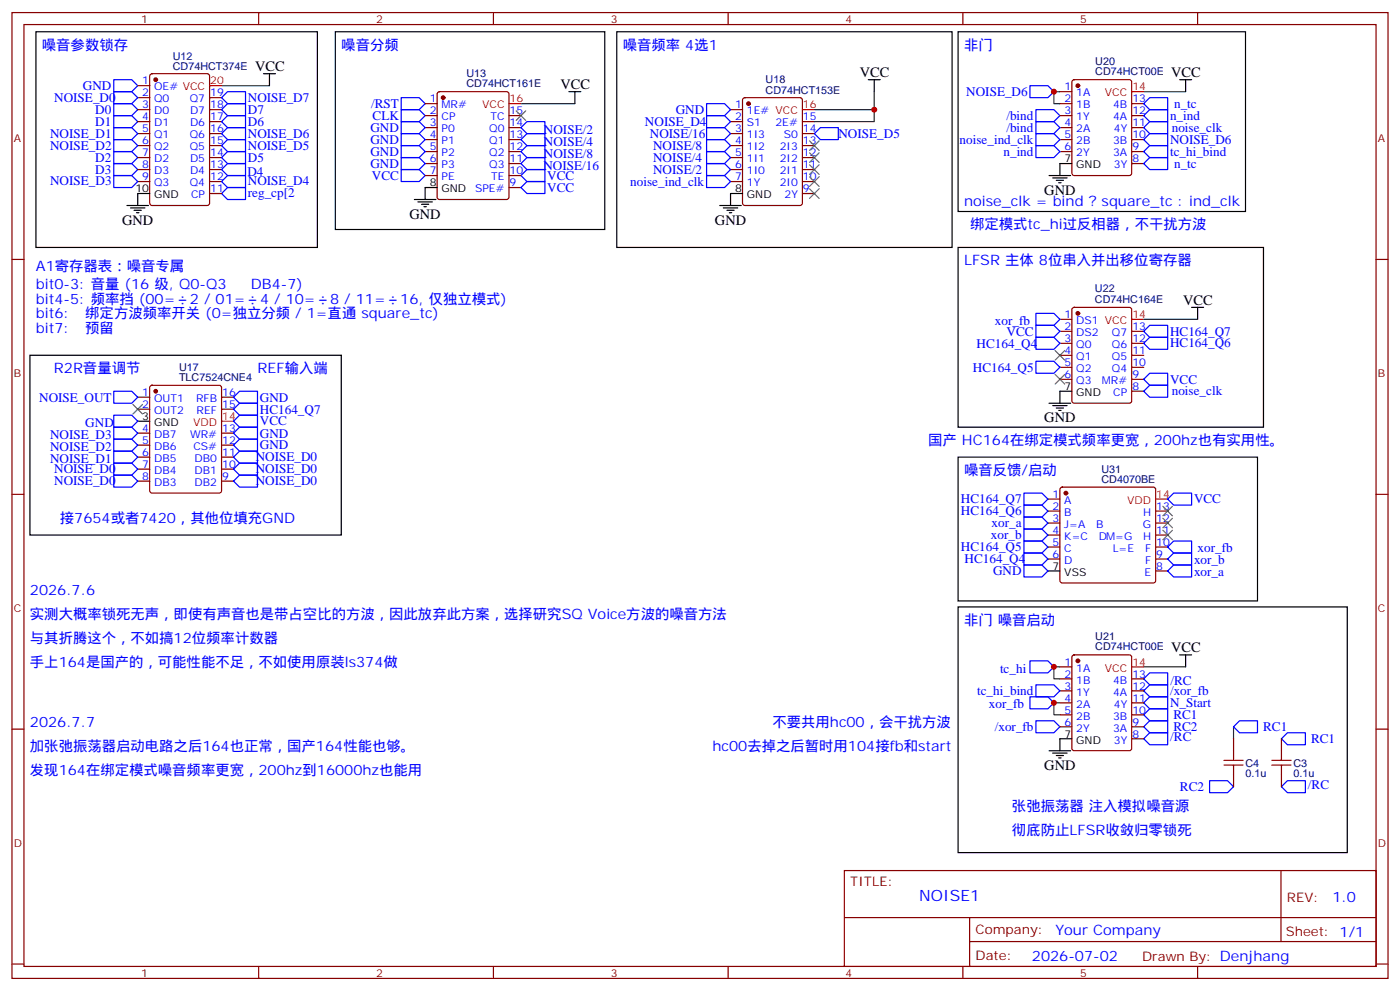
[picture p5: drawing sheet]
<svg xmlns="http://www.w3.org/2000/svg" width="412mm" height="292mm" viewBox="0 0 412 292" stroke-linecap="round" stroke-linejoin="round" font-family="sans-serif">
<g fill="none" stroke="#870000" stroke-width=".35">
<path d="M3.5 3.7h405.4v284.3h-405.4zM7.1 7.2h398.2v277.3h-398.2zM76.2 3.7v3.5M145.3 3.7v3.5M214.5 3.7v3.5M283.6 3.7v3.5M352.8 3.7v3.5M40.6 32.3h3.5M40.6 35.8h3.5M40.6 39.3h3.5M40.6 25.2h3.5M40.6 28.8h3.5"/>
<path d="M44.3 21.9l.5-.2h16.2l.7 .4v37.7l-.4 .6-16.5 .1-.6-.5-.1-37.6zM61.7 32.3h3.6M61.7 35.8h3.6M61.7 39.3h3.6M61.7 28.8h3.6M125.2 30.5h3.6M125.2 34h3.6M125.2 37.6h3.6M129 27.2l.5-.2h19.7l.7 .4v30.6l-.4 .7h-20l-.7-.4v-30.6zM149.9 34h3.6M149.9 37.6h3.6M215.2 32.3h3.5"/>
<path d="M215.2 35.8h3.5M215.2 39.3h3.5M219 29l.4-.2h16.3l.6 .4 .1 30.6-.5 .6-16.5 .1-.6-.5-.1-30.5zM236.4 35.8h3.5M236.4 39.3h3.5M312.2 30.5h3.5M312.2 34h3.5M312.2 37.6h3.5M312.2 27h3.5M316 23.7l.4-.2h16.3l.6 .4 .1 27.1-.5 .6-16.5 .1-.6-.5-.1-27zM333.4 30.5h3.5M333.4 34h3.5"/>
<path d="M333.4 37.6h3.5M40.6 42.9h3.5M40.6 46.4h3.5M40.6 49.9h3.5M40.6 53.4h3.5M61.7 42.9h3.6M61.7 46.4h3.6M61.7 49.9h3.6M61.7 53.4h3.6M61.7 57h3.6M125.2 41.1h3.6M125.2 44.6h3.6"/>
<path d="M125.2 48.2h3.6M125.2 51.7h3.6M149.9 41.1h3.6M149.9 44.6h3.6M149.9 48.2h3.6M149.9 51.7h3.6M149.9 55.2h3.6M215.2 42.9h3.5M215.2 46.4h3.5M215.2 49.9h3.5M215.2 53.4h3.5M236.4 42.9h3.5"/>
<path d="M236.4 46.4h3.5M236.4 49.9h3.5M236.4 53.4h3.5M236.4 57h3.5M312.2 41.1h3.5M312.2 44.6h3.5M333.4 41.1h3.5M333.4 44.6h3.5M333.4 48.2h3.5M3.5 76.4h3.6M405.3 76.4h3.6M312.2 94h3.5"/>
<path d="M312.2 97.5h3.5M316 90.7l.4-.2h16.3l.6 .4 .1 27.1-.5 .7h-16.5l-.6-.5-.1-27zM333.4 97.5h3.5M40.6 116.9h3.5M44.3 113.6l.5-.2h19.8l.6 .4 .1 30.7-.5 .6-20 .1-.6-.5-.1-30.6zM65.3 116.9h3.5M312.2 101.1h3.5M312.2 104.6h3.5M312.2 108.1h3.5M312.2 111.7h3.5M333.4 101.1h3.5M333.4 104.6h3.5"/>
<path d="M333.4 108.1h3.5M333.4 111.7h3.5M333.4 115.2h3.5M40.6 120.5h3.5M40.6 127.5h3.5M40.6 131.1h3.5M40.6 134.6h3.5M40.6 138.1h3.5M65.3 120.5h3.5M65.3 127.5h3.5M65.3 131.1h3.5M65.3 134.6h3.5"/>
<path d="M65.3 138.1h3.5M3.5 145.5h3.6M40.6 141.6h3.5M65.3 141.6h3.5M308.7 146.9h3.5M308.7 150.5h3.5M308.7 154h3.5M308.7 157.5h3.5M312.4 143.6l.5-.2h26.8l.5 .2 .2 .5v26.8l-.2 .5-.5 .2h-26.8l-.5-.2-.2-.5v-26.8zM340.4 150.5h3.6M340.4 154h3.6M340.4 157.5h3.6"/>
<path d="M405.3 145.5h3.6M308.7 161h3.5M308.7 164.6h3.5M340.4 161h3.6M340.4 164.6h3.6M340.4 168.1h3.6M312.2 196.3h3.5M312.2 199.8h3.5M316 193l.4-.2h16.3l.6 .4 .1 27.1-.5 .7h-16.5l-.6-.4-.1-27.1zM333.4 199.8h3.5M3.5 214.7h3.6M312.2 203.4h3.5"/>
<path d="M312.2 206.9h3.5M312.2 210.4h3.5M312.2 214h3.5M333.4 203.4h3.5M333.4 206.9h3.5M333.4 210.4h3.5M333.4 214h3.5M333.4 217.5h3.5M363.4 217.5v3.5M377.5 217.5v3.5M405.3 214.7h3.6M363.4 228.1v3.5"/>
<path d="M377.5 228.1v3.5M248.7 256.3h156.6v28.2h-156.6zM377.3 256.3v20.9M248.7 270.1h156.5M285.6 277.2h119.6M285.6 270.1v14.2M3.5 283.8h3.6M76.2 284.5v3.5M145.3 284.5v3.5M214.5 284.5v3.5M283.6 284.5v3.5M352.8 284.5v3.5"/>
<path d="M405.3 283.8h3.6"/>
</g>
<g fill="none" stroke="#00f" stroke-width=".35">
<path d="M33.5 34h5.3l1.8 1.8-1.8 1.8h-5.3zM33.5 30.5h5.3l1.8 1.8-1.8 1.7h-5.3zM33.5 23.5h5.3l1.8 1.7-1.8 1.8h-5.3zM33.5 27h5.3l1.8 1.8-1.8 1.7h-5.3zM33.5 37.6h5.3l1.8 1.7-1.8 1.8h-5.3zM65.3 28.8l1.7-1.8h5.3v3.5h-5.3zM67 34h5.3v3.6h-5.3l-1.7-1.8zM67 30.5h5.3v3.5h-5.3l-1.7-1.7zM67 37.6h5.3v3.5h-5.3l-1.7-1.8zM118.2 32.3h5.3l1.7 1.7-1.7 1.8h-5.3zM118.2 28.8h5.3l1.7 1.7-1.7 1.8h-5.3zM118.2 39.3h5.3l1.7 1.8-1.7 1.8h-5.3z"/>
<path d="M118.2 35.8h5.3l1.7 1.8-1.7 1.7h-5.3zM155.2 35.8h5.3v3.5h-5.3l-1.7-1.7zM155.2 39.3h5.3v3.6h-5.3l-1.7-1.8zM208.1 30.5h5.3l1.8 1.8-1.8 1.7h-5.3zM208.1 34h5.3l1.8 1.8-1.8 1.8h-5.3zM208.1 37.6h5.3l1.8 1.7-1.8 1.8h-5.3zM239.9 39.3l1.8-1.7h5.2v3.5h-5.2zM303.4 25.2h5.3l1.7 1.8-1.7 1.8h-5.3zM305.2 32.3h5.2l1.8 1.7-1.8 1.8h-5.2zM305.2 39.3h5.2l1.8 1.8-1.8 1.8h-5.2zM305.2 35.8h5.2l1.8 1.8-1.8 1.7h-5.2zM338.7 39.3h5.3v3.6h-5.3l-1.8-1.8z"/>
<path d="M338.7 28.8h5.3v3.5h-5.3l-1.8-1.8zM338.7 32.3h5.3v3.5h-5.3l-1.8-1.8zM338.7 35.8h5.3v3.5h-5.3l-1.8-1.7zM33.5 48.2h5.3l1.8 1.7-1.8 1.8h-5.3zM33.5 44.6h5.3l1.8 1.8-1.8 1.8h-5.3zM33.5 41.1h5.3l1.8 1.8-1.8 1.7h-5.3zM33.5 51.7h5.3l1.8 1.7-1.8 1.8h-5.3zM67 55.2h5.3v3.5h-5.3l-1.7-1.7zM67 48.2h5.3v3.5h-5.3l-1.7-1.8zM67 44.6h5.3v3.6h-5.3l-1.7-1.8zM67 51.7h5.3v3.5h-5.3l-1.7-1.8zM67 41.1h5.3v3.5h-5.3l-1.7-1.7z"/>
<path d="M118.2 49.9h5.3l1.7 1.8-1.7 1.7h-5.3zM118.2 46.4h5.3l1.7 1.8-1.7 1.7h-5.3zM118.2 42.9h5.3l1.7 1.7-1.7 1.8h-5.3zM155.2 49.9h5.3v3.5h-5.3l-1.7-1.7zM155.2 42.9h5.3v3.5h-5.3l-1.7-1.8zM155.2 46.4h5.3v3.5h-5.3l-1.7-1.7zM155.2 53.4h5.3v3.6h-5.3l-1.7-1.8zM208.1 51.7h5.3l1.8 1.7-1.8 1.8h-5.3zM208.1 48.2h5.3l1.8 1.7-1.8 1.8h-5.3zM208.1 44.6h5.3l1.8 1.8-1.8 1.8h-5.3zM208.1 41.1h5.3l1.8 1.8-1.8 1.7h-5.3zM305.2 42.9h5.2l1.8 1.7-1.8 1.8h-5.2z"/>
<path d="M338.7 46.4h5.3v3.5h-5.3l-1.8-1.7zM338.7 42.9h5.3v3.5h-5.3l-1.8-1.8zM305.2 95.8h5.2l1.8 1.7-1.8 1.8h-5.2zM305.2 92.3h5.2l1.8 1.7-1.8 1.8h-5.2zM305.2 99.3h5.2l1.8 1.8-1.8 1.7h-5.2zM338.7 95.8h5.3v3.5h-5.3l-1.8-1.8zM338.7 99.3h5.3v3.5h-5.3l-1.8-1.7zM33.5 115.2h5.3l1.8 1.7-1.8 1.8h-5.3zM70.6 115.2h5.2v3.5h-5.2l-1.8-1.8zM70.6 118.7h5.2v3.5h-5.2l-1.8-1.7zM305.2 106.4h5.2l1.8 1.7-1.8 1.8h-5.2zM338.7 109.9h5.3v3.5h-5.3l-1.8-1.7z"/>
<path d="M338.7 113.4h5.3v3.5h-5.3l-1.8-1.7zM33.5 122.2h5.3l1.8 1.8-1.8 1.8h-5.3zM33.5 125.8h5.3l1.8 1.7-1.8 1.8h-5.3zM33.5 129.3h5.3l1.8 1.8-1.8 1.7h-5.3zM33.5 132.8h5.3l1.8 1.8-1.8 1.7h-5.3zM33.5 136.3h5.3l1.8 1.8-1.8 1.8h-5.3zM33.5 139.9h5.3l1.8 1.7-1.8 1.8h-5.3zM68.8 134.6l1.8-1.8h5.2v3.5h-5.2zM70.6 129.3h5.2v3.5h-5.2l-1.8-1.7zM70.6 125.8h5.2v3.5h-5.2l-1.8-1.8zM70.6 122.2h5.2v3.6h-5.2l-1.8-1.8zM70.6 136.3h5.2v3.6h-5.2l-1.8-1.8z"/>
<path d="M68.8 141.6l1.8-1.7h5.2v3.5h-5.2zM301.6 152.2h5.3l1.8 1.8-1.8 1.8h-5.3zM301.6 155.8h5.3l1.8 1.7-1.8 1.8h-5.3zM301.6 145.2h5.3l1.8 1.7-1.8 1.8h-5.3zM301.6 148.7h5.3l1.8 1.8-1.8 1.7h-5.3zM301.6 159.3h5.3l1.8 1.7-1.8 1.8h-5.3zM345.7 145.2h5.3v3.5h-5.3l-1.7-1.8zM301.6 166.3h5.3l1.8 1.8-1.8 1.8h-5.3zM301.6 162.8h5.3l1.8 1.8-1.8 1.7h-5.3zM344 161l1.7-1.7h5.3v3.5h-5.3zM344 168.1l1.7-1.8h5.3v3.6h-5.3zM345.7 162.8h5.3v3.5h-5.3l-1.7-1.7z"/>
<path d="M303.4 194.6h5.3l1.7 1.7-1.7 1.8h-5.3zM338.7 198.1h5.3v3.5h-5.3l-1.8-1.8zM303.4 205.1h5.3l1.7 1.8-1.7 1.8h-5.3zM305.2 212.2h5.2l1.8 1.8-1.8 1.7h-5.2zM305.2 201.6h5.2l1.8 1.8-1.8 1.7h-5.2zM336.9 217.5l1.8-1.8h5.3v3.6h-5.3zM336.9 203.4l1.8-1.8h5.3v3.5h-5.3zM338.7 212.2h5.3v3.5h-5.3l-1.8-1.7zM338.7 208.7h5.3v3.5h-5.3l-1.8-1.8zM338.7 205.1h5.3v3.6h-5.3l-1.8-1.8zM365.1 212.2h5.3v3.5h-5.3l-1.7-1.7zM379.2 215.7h5.3v3.6h-5.3l-1.7-1.8z"/>
<path d="M356.3 229.8h5.3l1.8 1.8-1.8 1.8h-5.3zM377.5 231.6l1.7-1.8h5.3v3.6h-5.3z"/>
</g>
<path d="M65.3 25.2h14.1M153.5 30.5h15.8M257.5 27v5.3h-17.6M257.5 32.3v3.5h-17.6M312.2 27h-1.8v3.5h1.8M336.9 27h12.3M336.9 94h15.9M312.2 196.3h-1.8v3.5h1.8M336.9 196.3h12.3M312.2 206.9h-1.8v3.5h1.8M363.4 214v3.5" fill="none" stroke="#008700" stroke-width=".35"/>
<g fill="none" stroke="#000" stroke-width=".35">
<path d="M10.6 9.3h82.9v63.5h-82.9zM98.8 9.3h79.4v58.3h-79.4zM181.7 9.3h98.8v63.5h-98.8zM282.2 9.3h84.7v53h-84.7zM77.6 21.7h3.5M79.4 21.7v3.5M167.6 27h3.5M169.3 27v3.5M255.8 23.5h3.5M257.5 23.5v3.5M347.5 23.5h3.5M349.2 23.5v3.5"/>
<path d="M44.1 57h-3.5v3.5M122.1 58.7h6.3M123.1 59.4h4.3M128.8 55.2h-3.6v3.5M218.7 57h-3.5v3.5M309 51.7h6.4M310.1 52.4h4.2M311.1 53.1h2.2M311.9 53.8h.7M315.7 48.2h-3.5v3.5M37.4 60.5h6.3M38.5 61.2h4.2"/>
<path d="M39.5 61.9h2.1M40.2 62.6h.7M124.2 60.1h2.1M124.9 60.9h.7M212 60.5h6.4M213.1 61.2h4.2M214.1 61.9h2.2M214.8 62.6h.7M282.2 72.8h90v53h-90zM351 90.5h3.5M352.8 90.5v3.5M8.8 104.6h91.7v52.9h-91.7z"/>
<path d="M309 118.7h6.4M310.1 119.4h4.2M315.7 115.2h-3.5v3.5M40.6 124h3.5M282.2 134.6h88.2v42.3h-88.2zM311.1 120.1h2.2M311.9 120.8h.7M282.2 178.7h114.7v72.3h-114.7zM308.7 168.1h3.5M347.5 192.8h3.5M349.2 192.8v3.5M315.7 217.5h-3.5v3.5"/>
<path d="M309 221h6.4M310.1 221.7h4.2M311.1 222.4h2.2M311.9 223.1h.7"/>
</g>
<g fill="#870000" stroke="#870000" stroke-width=".35">
<circle cx="130.5" cy="28.8" r=".53"/>
<circle cx="45.9" cy="115.2" r=".53"/>
<circle cx="220.5" cy="30.5" r=".53"/>
<circle cx="317.5" cy="25.2" r=".53"/>
<circle cx="317.5" cy="92.3" r=".53"/>
<circle cx="317.5" cy="194.6" r=".53"/>
<circle cx="314" cy="145.2" r=".53"/>
<circle cx="45.9" cy="23.5" r=".53"/>
</g>
<path d="M61.7 25.2h3.6M149.9 30.5h3.6M236.4 32.3h3.5M333.4 27h3.5M333.4 94h3.5M65.3 124h3.5M340.4 146.9h3.6M333.4 196.3h3.5" fill="none" stroke="#f00" stroke-width=".35"/>
<g fill="none" stroke="#3c3" stroke-width=".35">
<path d="M152 32.6l2.9 2.9M154.9 32.6l-2.9 2.9M238.5 55.6l2.8 2.8M238.5 52l2.8 2.9M238.5 48.5l2.8 2.8M238.5 45l2.8 2.8M238.5 41.5l2.8 2.8M241.3 55.6l-2.8 2.8M241.3 52l-2.8 2.9M241.3 48.5l-2.8 2.8M241.3 45l-2.8 2.8M241.3 41.5l-2.8 2.8"/>
<path d="M39.2 119.1l2.8 2.8M42 119.1l-2.8 2.8M310.8 110.2l2.8 2.9M310.8 103.2l2.8 2.8M313.6 110.2l-2.8 2.9M313.6 103.2l-2.8 2.8M342.5 152.6l2.9 2.8M342.5 149l2.9 2.9M342.5 156.1l2.9 2.8M345.4 152.6l-2.9 2.8M345.4 149l-2.9 2.9M345.4 156.1l-2.9 2.8"/>
</g>
<path d="M360.5 223.8h5.7M360.5 225.2h5.7M363.4 221v2.8M363.4 225.2v2.9M374.6 223.8h5.7M374.6 225.2h5.7M377.5 221v2.8M377.5 225.2v2.9" fill="none" stroke="#a10000" stroke-width=".35"/>
<g fill="#c00">
<circle cx="257.5" cy="32.3" r=".88"/>
<circle cx="310.4" cy="27" r=".88"/>
<circle cx="310.4" cy="206.9" r=".88"/>
<circle cx="310.4" cy="196.3" r=".88"/>
</g>
<text font-size="4.6" fill="#00f" x="270.8" y="265.3">NOISE1</text>
<g font-size="4.2" fill="#00f">
<text x="12.3" y="14.6">噪音参数锁存</text>
<text x="100.5" y="14.6">噪音分频</text>
<text x="183.4" y="14.6">噪音频率 4选1</text>
<text x="284" y="14.6">非门</text>
<text x="284" y="60.5">noise_clk = bind ? square_tc : ind_clk</text>
<text x="285.8" y="67.6">绑定模式tc_hi过反相器，不干扰方波</text>
<text x="10.6" y="79.9">A1寄存器表：噪音专属</text>
<text x="284" y="78.1">LFSR 主体 8位串入并出移位寄存器</text>
<text x="10.6" y="85.2">bit0-3: 音量 (16 级, Q0-Q3</text>
<text x="10.6" y="89.4">bit4-5: 频率挡 (00=</text>
<text x="55.9" y="89.4">2 / 01=</text>
<text x="73.9" y="85.2">DB4-7)</text>
<text x="76.6" y="89.4">4 / 10=</text>
<text x="97.2" y="89.4">8 / 11=</text>
<text x="117.9" y="89.4">16, 仅独立模式)</text>
<text x="10.6" y="93.7">bit6:</text>
<text x="25.1" y="93.7">绑定方波频率开关 (0=独立分频 / 1=直通 square_tc)</text>
<text x="10.6" y="97.9">bit7:</text>
<text x="25.1" y="97.9">预留</text>
<text x="15.9" y="109.9">R2R音量调节</text>
<text x="75.8" y="109.9">REF输入端</text>
<text x="273.4" y="131.1">国产 HC164在绑定模式频率更宽，200hz也有实用性。</text>
<text x="284" y="139.9">噪音反馈/启动</text>
<text x="17.6" y="154">接7654或者7420，其他位填充GND</text>
<text x="8.8" y="175.2">2026.7.6</text>
<text x="8.8" y="182.2">实测大概率锁死无声，即使有声音也是带占空比的方波，因此放弃此方案，选择研究SQ Voice方波的噪音方法</text>
<text x="284" y="184">非门 噪音启动</text>
<text x="8.8" y="189.3">与其折腾这个，不如搞12位频率计数器</text>
<text x="8.8" y="196.3">手上164是国产的，可能性能不足，不如使用原装ls374做</text>
<text x="8.8" y="214">2026.7.7</text>
<text x="227.5" y="214">不要共用hc00，会干扰方波</text>
<text x="8.8" y="221">加张弛振荡器启动电路之后164也正常，国产164性能也够。</text>
<text x="209.9" y="221">hc00去掉之后暂时用104接fb和start</text>
<text x="8.8" y="228.1">发现164在绑定模式噪音频率更宽，200hz到16000hz也能用</text>
<text x="298.1" y="238.7">张弛振荡器 注入模拟噪音源</text>
<text x="298.1" y="245.7">彻底防止LFSR收敛归零锁死</text>
<text x="392.5" y="265.6">1.0</text>
<text x="310.9" y="275.1">Your Company</text>
<text x="304" y="282.9">2026-07-02</text>
</g>
<g font-size="4.2">
<text x="75.1" y="21">VCC</text>
<text x="253.3" y="22.8">VCC</text>
<text x="345" y="22.8">VCC</text>
<text x="165.1" y="26.3">VCC</text>
<text x="307.6" y="57.3">GND</text>
<text x="120.6" y="64.4">GND</text>
<text x="36" y="66.1">GND</text>
<text x="210.6" y="66.1">GND</text>
<text x="348.5" y="89.8">VCC</text>
<text x="307.6" y="124.4">GND</text>
<text x="345" y="192.1">VCC</text>
<text x="307.6" y="226.7">GND</text>
</g>
<g font-size="3.9" fill="#00f">
<text x="24.4" y="26.5">GND</text>
<text x="73" y="29.9">NOISE_D7</text>
<text x="284.6" y="28.2">NOISE_D6</text>
<text x="16" y="30.1">NOISE_D0</text>
<text x="28.1" y="33.5">D0</text>
<text x="73" y="33.4">D7</text>
<text x="109.3" y="31.8">/RST</text>
<text x="109.8" y="35.3">CLK</text>
<text x="199.1" y="33.5">GND</text>
<text x="296.5" y="35.3">/bind</text>
<text x="344.7" y="35.3">n_ind</text>
<text x="345.9" y="31.8">n_tc</text>
<text x="14.8" y="40.5">NOISE_D1</text>
<text x="28.1" y="37.1">D1</text>
<text x="73" y="37">D6</text>
<text x="73" y="40.5">NOISE_D6</text>
<text x="109.1" y="38.8">GND</text>
<text x="160.2" y="39.3">NOISE/2</text>
<text x="190" y="37.1">NOISE_D4</text>
<text x="191.4" y="40.6">NOISE/16</text>
<text x="247" y="40.6">NOISE_D5</text>
<text x="296.5" y="38.8">/bind</text>
<text x="345.2" y="38.8">noise_clk</text>
<text x="14.8" y="44">NOISE_D2</text>
<text x="28.1" y="47.6">D2</text>
<text x="73" y="47.6">D5</text>
<text x="73" y="44">NOISE_D5</text>
<text x="109.1" y="45.9">GND</text>
<text x="109.1" y="42.4">GND</text>
<text x="160.2" y="42.9">NOISE/4</text>
<text x="160.2" y="46.4">NOISE/8</text>
<text x="192.4" y="47.6">NOISE/4</text>
<text x="192.4" y="44.1">NOISE/8</text>
<text x="282.7" y="42.4">noise_ind_clk</text>
<text x="295.6" y="45.9">n_ind</text>
<text x="344.7" y="42.3">NOISE_D6</text>
<text x="344.7" y="45.9">tc_hi_bind</text>
<text x="28.1" y="51.1">D3</text>
<text x="72.9" y="51.7">D4</text>
<text x="109.1" y="49.4">GND</text>
<text x="109.6" y="52.9">VCC</text>
<text x="160.1" y="49.9">NOISE/16</text>
<text x="161.2" y="52.9">VCC</text>
<text x="192.4" y="51.2">NOISE/2</text>
<text x="345.9" y="49.4">n_tc</text>
<text x="14.8" y="54.6">NOISE_D3</text>
<text x="73" y="58.1">reg_cp[2</text>
<text x="73" y="54.6">NOISE_D4</text>
<text x="161.2" y="56.5">VCC</text>
<text x="185.7" y="54.7">noise_ind_clk</text>
<text x="293.1" y="95.5">xor_fb</text>
<text x="296.5" y="98.8">VCC</text>
<text x="344.7" y="98.8">HC164_Q7</text>
<text x="287.7" y="102.3">HC164_Q4</text>
<text x="344.7" y="102.2">HC164_Q6</text>
<text x="286.6" y="109.4">HC164_Q5</text>
<text x="344.7" y="112.9">VCC</text>
<text x="11.5" y="118.2">NOISE_OUT</text>
<text x="76.6" y="118.2">GND</text>
<text x="345.2" y="116.4">noise_clk</text>
<text x="25.1" y="125.8">GND</text>
<text x="76.6" y="125.3">VCC</text>
<text x="76.6" y="121.7">HC164_Q7</text>
<text x="14.8" y="129.2">NOISE_D3</text>
<text x="76.6" y="128.8">GND</text>
<text x="14.8" y="132.7">NOISE_D2</text>
<text x="14.8" y="136.2">NOISE_D1</text>
<text x="75.3" y="135.8">NOISE_D0</text>
<text x="76.6" y="132.3">GND</text>
<text x="16" y="139.3">NOISE_D0</text>
<text x="16" y="142.9">NOISE_D0</text>
<text x="75.3" y="139.3">NOISE_D0</text>
<text x="75.3" y="142.9">NOISE_D0</text>
<text x="283.1" y="148.2">HC164_Q7</text>
<text x="351.7" y="148.2">VCC</text>
<text x="283.1" y="151.6">HC164_Q6</text>
<text x="292.1" y="155.2">xor_a</text>
<text x="291.9" y="158.8">xor_b</text>
<text x="283.1" y="162.3">HC164_Q5</text>
<text x="284.2" y="165.8">HC164_Q4</text>
<text x="351.7" y="166.1">xor_b</text>
<text x="352.8" y="162.6">xor_fb</text>
<text x="292.5" y="169.4">GND</text>
<text x="351.7" y="169.7">xor_a</text>
<text x="294.6" y="198.1">tc_hi</text>
<text x="344.8" y="201.6">/RC</text>
<text x="287.8" y="204.6">tc_hi_bind</text>
<text x="291.3" y="208.4">xor_fb</text>
<text x="344.7" y="208.2">N_Start</text>
<text x="344.7" y="204.6">/xor_fb</text>
<text x="293" y="215.2">/xor_fb</text>
<text x="345.6" y="215.2">RC2</text>
<text x="345.6" y="211.7">RC1</text>
<text x="372.1" y="215.2">RC1</text>
<text x="344.7" y="218.2">/RC</text>
<text x="386.2" y="218.7">RC1</text>
<text x="347.6" y="232.9">RC2</text>
<text x="385.3" y="232.3">/RC</text>
</g>
<g font-size="3.9" fill="#800">
<text x="250.5" y="260.9">TITLE:</text>
<text x="379.1" y="265.6">REV:</text>
<text x="287.4" y="275.1">Company:</text>
<text x="378.7" y="275.7">Sheet: 1/1</text>
<text x="287.4" y="282.8">Date:</text>
<text x="336.4" y="282.8">Drawn By: Denjhang</text>
</g>
<g font-size="3.2" fill="#800">
<text x="41.6" y="6.7">1</text>
<text x="110.8" y="6.7">2</text>
<text x="179.9" y="6.7">3</text>
<text x="249.1" y="6.7">4</text>
<text x="318.2" y="6.7">5</text>
<text x="4.1" y="41.8">A</text>
<text x="405.9" y="41.8">A</text>
<text x="4.1" y="110.9">B</text>
<text x="405.9" y="110.9">B</text>
<text x="4.1" y="180.1">C</text>
<text x="405.9" y="180.1">C</text>
<text x="4.1" y="249.2">D</text>
<text x="405.9" y="249.2">D</text>
<text x="41.6" y="287.5">1</text>
<text x="110.8" y="287.5">2</text>
<text x="179.9" y="287.5">3</text>
<text x="249.1" y="287.5">4</text>
<text x="318.2" y="287.5">5</text>
</g>
<g font-size="3.2" fill="#000080">
<text x="50.9" y="17.6">U12</text>
<text x="50.9" y="20.5">CD74HCT374E</text>
<text x="137.4" y="22.7">U13</text>
<text x="322.6" y="22.1">CD74HCT00E</text>
<text x="322.6" y="19.1">U20</text>
<text x="137.4" y="25.6">CD74HCT161E</text>
<text x="225.5" y="27.7">CD74HCT153E</text>
<text x="225.5" y="24.5">U18</text>
<text x="322.5" y="89.3">CD74HC164E</text>
<text x="322.5" y="86.1">U22</text>
<text x="52.7" y="112.2">TLC7524CNE4</text>
<text x="52.7" y="109.3">U17</text>
<text x="324.5" y="142.3">CD4070BE</text>
<text x="324.5" y="139.1">U31</text>
<text x="322.6" y="191.4">CD74HCT00E</text>
<text x="322.6" y="188.5">U21</text>
<text x="366.9" y="225.7">C4</text>
<text x="381" y="225.7">C3</text>
<text x="366.9" y="228.9">0.1u</text>
<text x="381" y="228.9">0.1u</text>
</g>
<g font-size="3.2" fill="#00f">
<text x="41.9" y="24.9">1</text>
<text x="41.9" y="28.4">2</text>
<text x="45.4" y="26.6">OE# VCC</text>
<text x="61.9" y="28.4">19</text>
<text x="313.5" y="26.6">1</text>
<text x="317" y="28.4">1A</text>
<text x="41.9" y="31.9">3</text>
<text x="41.9" y="35.5">4</text>
<text x="45.4" y="30.2">Q0</text>
<text x="45.4" y="33.7">D0</text>
<text x="55.9" y="30.2">Q7</text>
<text x="56" y="33.7">D7</text>
<text x="61.9" y="35.5">17</text>
<text x="61.9" y="31.9">18</text>
<text x="126.6" y="30.2">1</text>
<text x="126.6" y="33.7">2</text>
<text x="130.1" y="31.9">MR#</text>
<text x="130.1" y="35.5">CP</text>
<text x="144.5" y="35.5">TC</text>
<text x="150.1" y="33.7">15</text>
<text x="216.5" y="31.9">1</text>
<text x="216.5" y="35.5">2</text>
<text x="220" y="33.7">1E# VCC</text>
<text x="236.5" y="35.5">15</text>
<text x="313.5" y="30.2">2</text>
<text x="313.5" y="33.7">3</text>
<text x="317" y="31.9">1B</text>
<text x="317" y="35.5">1Y</text>
<text x="327.9" y="31.9">4B</text>
<text x="327.9" y="35.5">4A</text>
<text x="333.6" y="33.7">12</text>
<text x="333.6" y="30.2">13</text>
<text x="41.9" y="39">5</text>
<text x="45.4" y="37.2">D1</text>
<text x="45.4" y="40.7">Q1</text>
<text x="55.9" y="40.7">Q6</text>
<text x="56" y="37.2">D6</text>
<text x="61.9" y="39">16</text>
<text x="126.6" y="37.2">3</text>
<text x="126.6" y="40.7">4</text>
<text x="130.1" y="39">P0</text>
<text x="144.1" y="39">Q0</text>
<text x="150.1" y="40.7">13</text>
<text x="150.1" y="37.2">14</text>
<text x="216.5" y="39">3</text>
<text x="220" y="37.2">S1</text>
<text x="220" y="40.7">1I3</text>
<text x="228.4" y="37.2">2E#</text>
<text x="230.9" y="40.7">S0</text>
<text x="236.5" y="39">14</text>
<text x="313.5" y="37.2">4</text>
<text x="313.5" y="40.7">5</text>
<text x="317" y="39">2A</text>
<text x="328.1" y="39">4Y</text>
<text x="333.6" y="40.7">10</text>
<text x="333.6" y="37.2">11</text>
<text x="41.9" y="42.5">6</text>
<text x="41.9" y="46">7</text>
<text x="45.4" y="44.3">Q2</text>
<text x="45.4" y="47.8">D2</text>
<text x="55.9" y="44.3">Q5</text>
<text x="56" y="47.8">D5</text>
<text x="61.9" y="46">14</text>
<text x="61.9" y="42.5">15</text>
<text x="126.6" y="44.3">5</text>
<text x="126.6" y="47.8">6</text>
<text x="130.1" y="42.5">P1</text>
<text x="130.1" y="46">P2</text>
<text x="144.1" y="46">Q2</text>
<text x="144.1" y="42.5">Q1</text>
<text x="150.1" y="47.8">11</text>
<text x="150.1" y="44.3">12</text>
<text x="216.5" y="42.5">4</text>
<text x="216.5" y="46">5</text>
<text x="220" y="44.3">1I2</text>
<text x="220" y="47.8">1I1</text>
<text x="229.7" y="47.8">2I2</text>
<text x="229.7" y="44.3">2I3</text>
<text x="236.5" y="46">12</text>
<text x="236.5" y="42.5">13</text>
<text x="313.5" y="44.3">6</text>
<text x="317" y="42.5">2B</text>
<text x="317" y="46">2Y</text>
<text x="327.9" y="42.5">3B</text>
<text x="327.9" y="46">3A</text>
<text x="333.6" y="47.8">8</text>
<text x="333.6" y="44.3">9</text>
<text x="41.9" y="49.6">8</text>
<text x="41.9" y="53.1">9</text>
<text x="45.4" y="51.3">D3</text>
<text x="56" y="51.3">D4</text>
<text x="61.9" y="53.1">12</text>
<text x="61.9" y="49.6">13</text>
<text x="126.6" y="51.3">7</text>
<text x="130.1" y="49.6">P3</text>
<text x="130.1" y="53.1">PE</text>
<text x="144.1" y="49.6">Q3</text>
<text x="144.7" y="53.1">TE</text>
<text x="150.1" y="51.3">10</text>
<text x="216.5" y="49.6">6</text>
<text x="216.5" y="53.1">7</text>
<text x="220" y="51.3">1I0</text>
<text x="229.7" y="51.3">2I1</text>
<text x="236.5" y="53.1">10</text>
<text x="236.5" y="49.6">11</text>
<text x="328.1" y="49.6">3Y</text>
<text x="45.4" y="54.9">Q3</text>
<text x="55.9" y="54.9">Q4</text>
<text x="56.3" y="58.4">CP</text>
<text x="61.9" y="56.6">11</text>
<text x="139.9" y="56.6">SPE#</text>
<text x="150.1" y="54.9">9</text>
<text x="220" y="54.9">1Y</text>
<text x="229.7" y="54.9">2I0</text>
<text x="231.1" y="58.4">2Y</text>
<text x="236.5" y="56.6">9</text>
<text x="313.5" y="93.7">1</text>
<text x="317" y="95.4">DS1 VCC</text>
<text x="313.5" y="97.2">2</text>
<text x="313.5" y="100.7">3</text>
<text x="317" y="99">DS2</text>
<text x="327.6" y="99">Q7</text>
<text x="333.6" y="100.7">12</text>
<text x="333.6" y="97.2">13</text>
<text x="313.5" y="104.2">4</text>
<text x="313.5" y="107.8">5</text>
<text x="317" y="102.5">Q0</text>
<text x="317" y="106">Q1</text>
<text x="327.6" y="106">Q5</text>
<text x="327.6" y="102.5">Q6</text>
<text x="333.6" y="107.8">10</text>
<text x="333.6" y="104.2">11</text>
<text x="313.5" y="111.3">6</text>
<text x="317" y="109.5">Q2</text>
<text x="317" y="113.1">Q3</text>
<text x="324.6" y="113.1">MR#</text>
<text x="327.6" y="109.5">Q4</text>
<text x="333.6" y="111.3">9</text>
<text x="41.9" y="116.6">1</text>
<text x="45.4" y="118.4">OUT1</text>
<text x="57.8" y="118.4">RFB</text>
<text x="65.4" y="116.6">16</text>
<text x="327.9" y="116.6">CP</text>
<text x="333.6" y="114.8">8</text>
<text x="41.9" y="120.1">2</text>
<text x="45.4" y="121.9">OUT2</text>
<text x="57.9" y="121.9">REF</text>
<text x="65.4" y="120.1">15</text>
<text x="41.9" y="130.7">5</text>
<text x="41.9" y="127.2">4</text>
<text x="45.4" y="128.9">DB7</text>
<text x="56" y="128.9">WR#</text>
<text x="65.4" y="127.2">13</text>
<text x="65.4" y="130.7">12</text>
<text x="41.9" y="137.8">7</text>
<text x="41.9" y="134.2">6</text>
<text x="45.4" y="136">DB5</text>
<text x="45.4" y="132.5">DB6</text>
<text x="57" y="132.5">CS#</text>
<text x="57.3" y="136">DB0</text>
<text x="65.4" y="134.2">11</text>
<text x="65.4" y="137.8">10</text>
<text x="41.9" y="141.3">8</text>
<text x="45.4" y="143.1">DB3</text>
<text x="45.4" y="139.5">DB4</text>
<text x="57.3" y="139.5">DB1</text>
<text x="57.3" y="143.1">DB2</text>
<text x="65.4" y="141.3">9</text>
<text x="310" y="146.6">1</text>
<text x="313.5" y="148.3">A</text>
<text x="310" y="150.1">2</text>
<text x="310" y="153.6">3</text>
<text x="313.5" y="151.9">B</text>
<text x="313.5" y="155.4">J=A</text>
<text x="322.9" y="155.4">B</text>
<text x="336.7" y="155.4">G</text>
<text x="336.7" y="151.9">H</text>
<text x="340.6" y="153.6">12</text>
<text x="340.6" y="150.1">13</text>
<text x="310" y="157.2">4</text>
<text x="310" y="160.7">5</text>
<text x="313.5" y="158.9">K=C</text>
<text x="323.7" y="158.9">DM=G</text>
<text x="336.7" y="158.9">H</text>
<text x="340.6" y="160.7">10</text>
<text x="340.6" y="157.2">11</text>
<text x="310" y="164.2">6</text>
<text x="313.5" y="162.5">C</text>
<text x="313.5" y="166">D</text>
<text x="327.8" y="162.5">L=E</text>
<text x="337.3" y="166">F</text>
<text x="337.3" y="162.5">F</text>
<text x="340.6" y="167.7">8</text>
<text x="340.6" y="164.2">9</text>
<text x="337.1" y="169.5">E</text>
<text x="313.5" y="196">1</text>
<text x="317" y="197.7">1A</text>
<text x="313.5" y="199.5">2</text>
<text x="313.5" y="203">3</text>
<text x="317" y="201.3">1B</text>
<text x="327.9" y="201.3">4B</text>
<text x="333.6" y="203">12</text>
<text x="333.6" y="199.5">13</text>
<text x="313.5" y="206.6">4</text>
<text x="317" y="204.8">1Y</text>
<text x="317" y="208.3">2A</text>
<text x="327.9" y="204.8">4A</text>
<text x="328.1" y="208.3">4Y</text>
<text x="333.6" y="206.6">11</text>
<text x="313.5" y="210.1">5</text>
<text x="313.5" y="213.6">6</text>
<text x="317" y="211.8">2B</text>
<text x="317" y="215.4">2Y</text>
<text x="327.9" y="211.8">3B</text>
<text x="327.9" y="215.4">3A</text>
<text x="333.6" y="213.6">9</text>
<text x="333.6" y="210.1">10</text>
<text x="328.1" y="218.9">3Y</text>
<text x="333.6" y="217.1">8</text>
</g>
<g font-size="3.2" fill="#f00">
<text x="61.9" y="24.9">20</text>
<text x="325.5" y="28.4">VCC</text>
<text x="333.6" y="26.6">14</text>
<text x="142" y="31.9">VCC</text>
<text x="150.1" y="30.2">16</text>
<text x="236.5" y="31.9">16</text>
<text x="333.6" y="93.7">14</text>
<text x="56.9" y="125.4">VDD</text>
<text x="65.4" y="123.6">14</text>
<text x="332.1" y="148.3">VDD</text>
<text x="340.6" y="146.6">14</text>
<text x="325.5" y="197.7">VCC</text>
<text x="333.6" y="196">14</text>
</g>
<g font-size="3.2">
<text x="313.5" y="47.8">7</text>
<text x="317" y="49.6">GND</text>
<text x="39.9" y="56.6">10</text>
<text x="45.4" y="58.4">GND</text>
<text x="126.6" y="54.9">8</text>
<text x="130.1" y="56.6">GND</text>
<text x="216.5" y="56.6">8</text>
<text x="220" y="58.4">GND</text>
<text x="313.5" y="114.8">7</text>
<text x="317" y="116.6">GND</text>
<text x="41.9" y="123.6">3</text>
<text x="45.4" y="125.4">GND</text>
<text x="310" y="167.7">7</text>
<text x="313.5" y="169.5">VSS</text>
<text x="313.5" y="217.1">7</text>
<text x="317" y="218.9">GND</text>
</g>
</svg>
